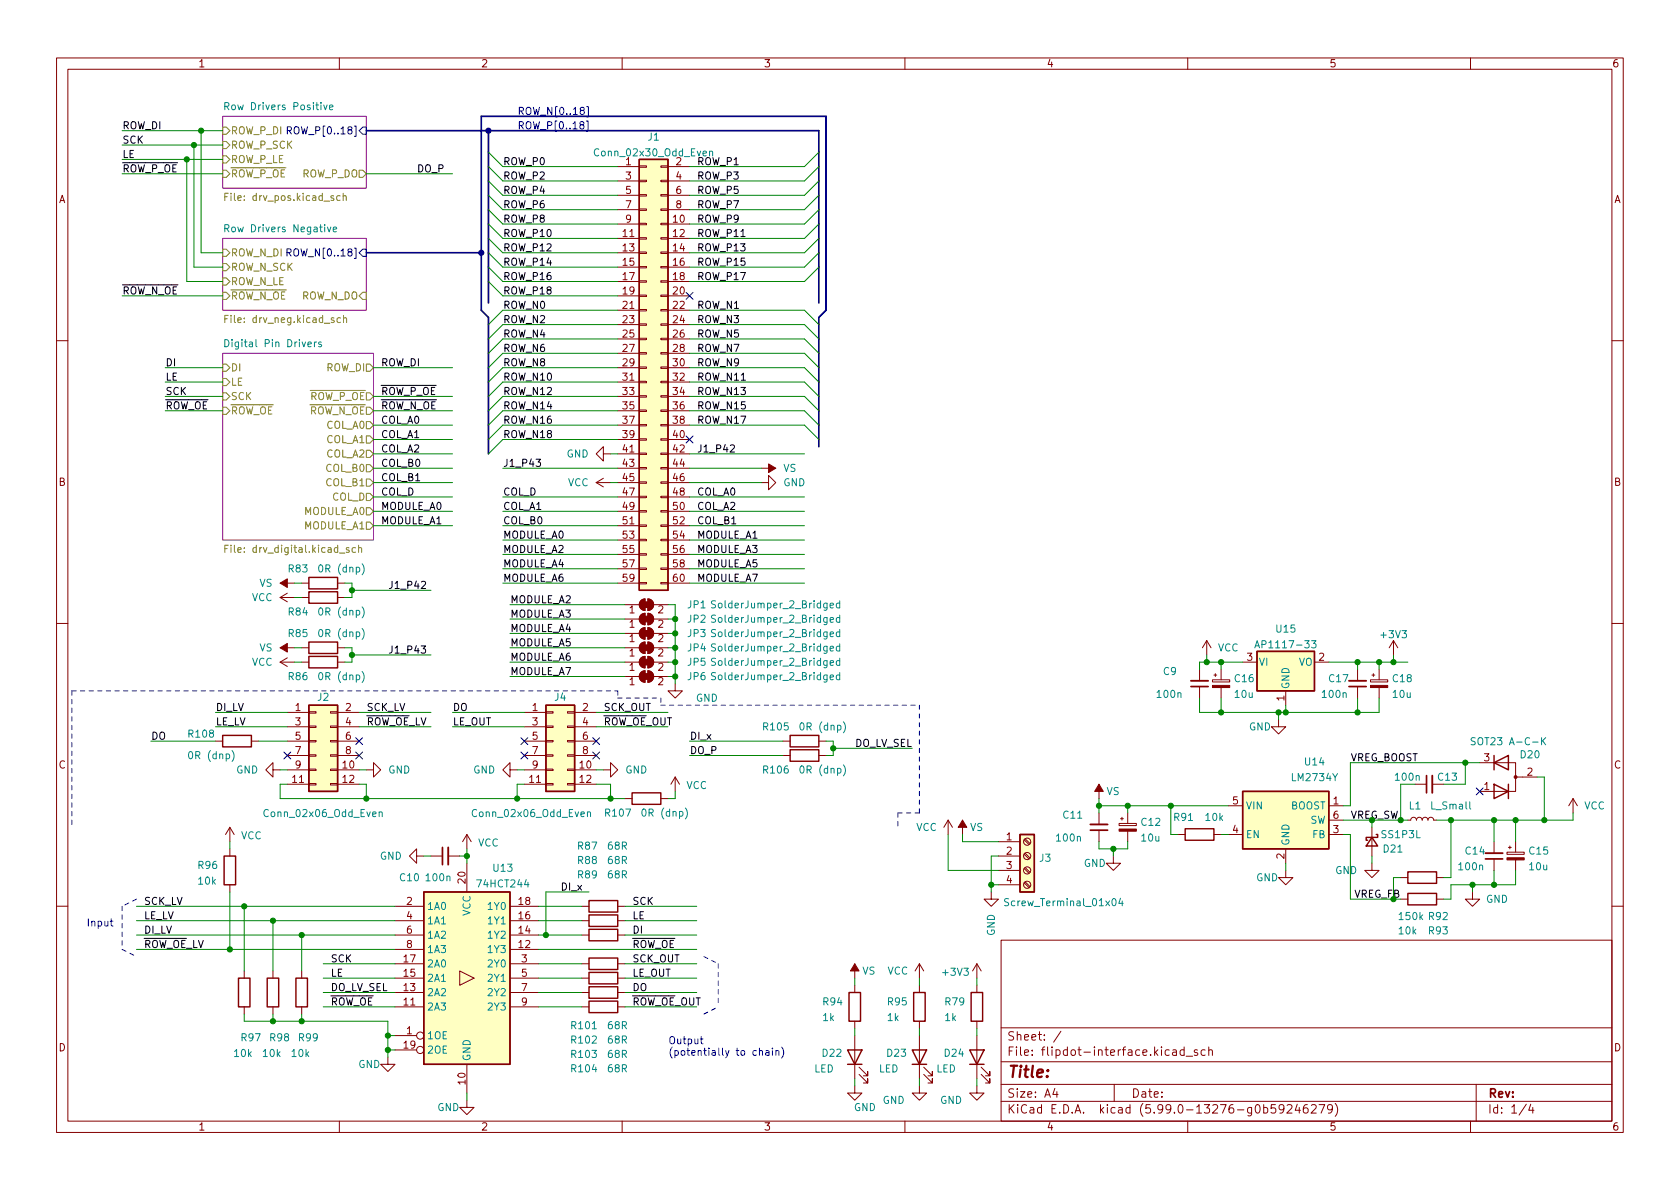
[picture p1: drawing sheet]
<svg xmlns="http://www.w3.org/2000/svg" width="297mm" height="210mm" viewBox="0 0 297 210" stroke-linecap="round" stroke-linejoin="round" font-family="sans-serif">
<g fill="none" stroke="#840000" stroke-width=".18">
<path d="M10 10.2h277v190.1h-277zM12 12.2h273v186.1h-273zM60 10.2v2M110 10.2v2M160 10.2v2M210 10.2v2M260 10.2v2M109.2 29.5h3.8M109.2 39.6h3.8M109.2 32h3.8M109.2 34.5h3.8M109.2 37.1h3.8"/>
<path d="M113 39.5h1.3v.2h-1.3zM113 37h1.3v.2h-1.3zM113 34.4h1.3v.3h-1.3zM113 31.9h1.3v.2h-1.3zM113 29.3h1.3v.3h-1.3zM116.8 39.5h1.3v.2h-1.3zM116.8 37h1.3v.2h-1.3zM116.8 34.4h1.3v.3h-1.3zM116.8 31.9h1.3v.2h-1.3zM116.8 29.3h1.3v.3h-1.3zM118.1 29.5h3.8M118.1 39.6h3.8"/>
<path d="M118.1 32h3.8M118.1 34.5h3.8M118.1 37.1h3.8M109.2 42.2h3.8M109.2 44.7h3.8M109.2 47.2h3.8M109.2 49.8h3.8M109.2 52.3h3.8M109.2 54.9h3.8M109.2 57.4h3.8M109.2 59.9h3.8M113 59.8h1.3v.3h-1.3z"/>
<path d="M113 57.3h1.3v.2h-1.3zM113 54.7h1.3v.3h-1.3zM113 52.2h1.3v.2h-1.3zM113 49.7h1.3v.2h-1.3zM113 47.1h1.3v.3h-1.3zM113 44.6h1.3v.2h-1.3zM113 42h1.3v.3h-1.3zM116.8 59.8h1.3v.3h-1.3zM116.8 57.3h1.3v.2h-1.3zM116.8 54.7h1.3v.3h-1.3zM116.8 52.2h1.3v.2h-1.3zM116.8 49.7h1.3v.2h-1.3z"/>
<path d="M116.8 47.1h1.3v.3h-1.3zM116.8 44.6h1.3v.2h-1.3zM116.8 42h1.3v.3h-1.3zM118.1 42.2h3.8M118.1 44.7h3.8M118.1 47.2h3.8M118.1 49.8h3.8M118.1 52.3h3.8M118.1 54.9h3.8M118.1 57.4h3.8M118.1 59.9h3.8M10 60.2h2"/>
<path d="M109.2 62.5h3.8M109.2 65h3.8M109.2 67.6h3.8M109.2 70.1h3.8M109.2 72.6h3.8M109.2 75.2h3.8M109.2 77.7h3.8M113 77.6h1.3v.2h-1.3zM113 75.1h1.3v.2h-1.3zM113 72.5h1.3v.3h-1.3zM113 70h1.3v.2h-1.3zM113 67.4h1.3v.3h-1.3z"/>
<path d="M113 64.9h1.3v.2h-1.3zM113 62.4h1.3v.2h-1.3zM116.8 77.6h1.3v.2h-1.3zM116.8 75.1h1.3v.2h-1.3zM116.8 72.5h1.3v.3h-1.3zM116.8 70h1.3v.2h-1.3zM116.8 67.4h1.3v.3h-1.3zM116.8 64.9h1.3v.2h-1.3zM116.8 62.4h1.3v.2h-1.3zM118.1 62.5h3.8M118.1 65h3.8M118.1 67.6h3.8"/>
<path d="M118.1 70.1h3.8M118.1 72.6h3.8M118.1 75.2h3.8M118.1 77.7h3.8M285 60.2h2M105.4 85.3l1.3 .8M105.4 85.3h2.5M106.7 80.3v-1.3l-1.3 1.3 1.3 1.2v-1.2h1.2M106.7 84.6l-1.3 .7M109.2 82.8h3.8M109.2 85.3h3.8M109.2 80.3h3.8"/>
<path d="M109.2 87.9h3.8M109.2 90.4h3.8M109.2 93h3.8M109.2 95.5h3.8M109.2 98h3.8M113 97.9h1.3v.3h-1.3zM113 95.4h1.3v.2h-1.3zM113 92.8h1.3v.3h-1.3zM113 90.3h1.3v.2h-1.3zM113 87.8h1.3v.2h-1.3zM113 85.2h1.3v.3h-1.3zM113 82.7h1.3v.2h-1.3z"/>
<path d="M113 80.1h1.3v.3h-1.3zM116.8 97.9h1.3v.3h-1.3zM116.8 95.4h1.3v.2h-1.3zM116.8 92.8h1.3v.3h-1.3zM116.8 90.3h1.3v.2h-1.3zM116.8 87.8h1.3v.2h-1.3zM116.8 85.2h1.3v.3h-1.3zM116.8 82.7h1.3v.2h-1.3zM116.8 80.1h1.3v.3h-1.3zM118.1 82.8h3.8M118.1 85.3h3.8M118.1 80.3h3.8"/>
<path d="M118.1 87.9h3.8M118.1 90.4h3.8M118.1 93h3.8M118.1 95.5h3.8M118.1 98h3.8M134.6 85.3h1.3v-1.2l1.3 1.2-1.3 1.3v-1.3M134.6 82.8h2.6M10 110.2h2M49.5 103.1h2.6M49.5 117.1l1.3 .8M49.5 117.1h2.6M49.5 105.7l1.3 .7"/>
<path d="M49.5 105.7h2.6M49.5 114.5h2.6M50.8 116.3l-1.3 .8M50.8 104.9l-1.3 .8M53.3 103.1h1.3M53.3 117.1h1.3M53.3 105.7h1.3M53.3 114.5h1.3M59.7 103.1h1.3M59.7 117.1h1.3M59.7 105.7h1.3M59.7 114.5h1.3"/>
<path d="M109.2 100.6h3.8M109.2 103.1h3.8M110.5 117.1h2.5M110.5 114.5h2.5M110.5 106.9h2.5M110.5 109.5h2.5M110.5 112h2.5M110.5 119.6h2.5M113 103h1.3v.2h-1.3zM113 100.5h1.3v.2h-1.3zM113.3 116.4l.7-.3v2a1.02 1.02 0 0 1-.9-.6 1.02 1.02 0 0 1 .2-1.1zM113.3 113.8l.7-.3v2.1a1.02 1.02 0 0 1-.9-.7 1.02 1.02 0 0 1 .2-1.1z"/>
<path d="M113.3 106.2l.7-.3v2a1.02 1.02 0 0 1-.9-.6 1.02 1.02 0 0 1 .2-1.1zM113.3 108.8l.7-.3v2a1.02 1.02 0 0 1-.9-.6 1.02 1.02 0 0 1 .2-1.1zM113.3 111.3l.7-.3v2a1.02 1.02 0 0 1-.9-.6 1.02 1.02 0 0 1 .2-1.1zM113.3 118.9l.7-.3v2a1.02 1.02 0 0 1-.9-.6 1.02 1.02 0 0 1 .2-1.1zM114.6 116.1a1.02 1.02 0 0 1 1 1 1.02 1.02 0 0 1-1 1zM114.6 113.5a1.02 1.02 0 0 1 1 1 1.02 1.02 0 0 1-1 1.1zM114.6 105.9a1.02 1.02 0 0 1 1 1 1.02 1.02 0 0 1-1 1zM114.6 108.5a1.02 1.02 0 0 1 1 1 1.02 1.02 0 0 1-1 1zM114.6 111a1.02 1.02 0 0 1 1 1 1.02 1.02 0 0 1-1 1zM114.6 118.6a1.02 1.02 0 0 1 1 1 1.02 1.02 0 0 1-1 1zM115.6 117.1h2.5M115.6 114.5h2.5"/>
<path d="M115.6 106.9h2.5M115.6 109.5h2.5M115.6 112h2.5M115.6 119.6h2.5M116.8 103h1.3v.2h-1.3zM116.8 100.5h1.3v.2h-1.3zM118.1 100.6h3.8M118.1 103.1h3.8M212.1 118.4v2M213.4 113.3l-.8 1.2M213.4 113.3v2.5M213.4 113.3l.7 1.2"/>
<path d="M214.6 119.4h.5M214.9 119.1v.5M215.9 118.4v1.8M219.7 117.1h2.5M232.4 117.1h2.5M240 118.4v2M242.6 119.4h.5M242.8 119.1v.5M243.8 118.4v1.8M246.4 113.3l-.8 1.2M246.4 113.3v2.5M246.4 113.3l.7 1.2"/>
<path d="M285 110.2h2M38.1 131.1h1.3M44.4 131.1h1.3M48.3 136.1v-1.2l-1.3 1.2 1.3 1.3v-1.3h1.2M50.8 138.7h3.8M50.8 126h3.8M50.8 136.1h3.8M50.8 128.5h3.8M50.8 131.1h3.8M50.8 133.6h3.8M54.6 138.6h1.3v.2h-1.3zM54.6 136h1.3v.3h-1.3z"/>
<path d="M54.6 133.5h1.3v.2h-1.3zM54.6 130.9h1.3v.3h-1.3zM54.6 128.4h1.3v.2h-1.3zM54.6 125.9h1.3v.2h-1.3zM58.4 138.6h1.3v.2h-1.3zM58.4 136h1.3v.3h-1.3zM58.4 133.5h1.3v.2h-1.3zM58.4 130.9h1.3v.3h-1.3zM58.4 128.4h1.3v.2h-1.3zM58.4 125.9h1.3v.2h-1.3zM59.7 138.7h3.8M59.7 126h3.8"/>
<path d="M59.7 136.1h3.8M59.7 128.5h3.8M59.7 131.1h3.8M59.7 133.6h3.8M64.8 136.1h1.2v-1.2l1.3 1.2-1.3 1.3v-1.3M90.2 136.1v-1.2l-1.3 1.2 1.3 1.3v-1.3h1.2M92.7 138.7h3.8M92.7 126h3.8M92.7 136.1h3.8M92.7 128.5h3.8M92.7 131.1h3.8M92.7 133.6h3.8"/>
<path d="M96.5 138.6h1.3v.2h-1.3zM96.5 136h1.3v.3h-1.3zM96.5 133.5h1.3v.2h-1.3zM96.5 130.9h1.3v.3h-1.3zM96.5 128.4h1.3v.2h-1.3zM96.5 125.9h1.3v.2h-1.3zM100.3 138.6h1.3v.2h-1.3zM100.3 136h1.3v.3h-1.3zM100.3 133.5h1.3v.2h-1.3zM100.3 130.9h1.3v.3h-1.3zM100.3 128.4h1.3v.2h-1.3zM100.3 125.9h1.3v.2h-1.3z"/>
<path d="M101.6 138.7h3.8M101.6 126h3.8M101.6 136.1h3.8M101.6 128.5h3.8M101.6 131.1h3.8M101.6 133.6h3.8M106.7 136.1h1.2v-1.2l1.3 1.2-1.3 1.3v-1.3M119.4 120.9v1.3h1.2l-1.2 1.2-1.3-1.2h1.3M119.4 137.4l-.8 1.3M119.4 137.4v2.5M119.4 137.4l.7 1.3M138.4 131.1h1.3"/>
<path d="M138.4 133.6h1.3M144.8 131.1h1.2M144.8 133.6h1.2M194.3 138.7v2.5M212.1 121.4v2M214.4 120.2h3v.4h-3zM215.9 121.6v1.8M226.1 127.2v1.3h1.2l-1.2 1.3-1.3-1.3h1.3M227.3 122.2v2.5M240 121.4v2M242.3 120.2h3.1v.4h-3.1zM243.8 121.6v1.8"/>
<path d="M250.2 138.7h2M253.2 138.7h2.1M261.6 134.9h6.4v5h-6.4M268 137.4h3.8M40.6 146.3l-.7 1.3M40.6 146.3v2.5M40.6 150.1v1.3M40.6 156.5v1.2M40.6 146.3l.8 1.3M73.7 151.4v-1.3l-1.3 1.3 1.3 1.2v-1.2h1.2M76.2 151.4h2M79.2 151.4h2.1"/>
<path d="M82.5 147.6v2.5M82.5 152.6v5.1M82.5 147.6l-.7 1.2M82.5 147.6l.8 1.2M110.5 141.2h1.3M116.8 141.2h1.3M167.6 145l-.7 1.3M167.6 145v2.6M167.6 145l.8 1.3M170.2 145v2.6M175.3 157.7v1.3h1.2l-1.2 1.3-1.3-1.3h1.3M176.5 148.8h3.8"/>
<path d="M176.5 151.4h3.8M176.5 153.9h3.8M176.5 156.5h3.8M181.1 156.1l.8 .9M181.1 153.6l.8 .8M181.1 151l.8 .9M181.1 148.5l.8 .8M181.3 156l.8 .8M181.3 153.4l.8 .8M181.3 150.9l.8 .8M181.3 148.3l.8 .9M194.3 143.8v2"/>
<path d="M194.3 146.8v2M196.8 151.4v1.2h1.3l-1.3 1.3-1.2-1.3h1.2M197.9 145.6h3v.4h-3zM198.1 144.8h.5M198.4 144.5v.5M199.4 143.8v1.8M199.4 147v1.8M208.3 147.6h1.2M214.6 147.6h1.3M217.2 142.5h2.5M217.2 147.6h2.5M227.3 153.9v1.3h1.3l-1.3 1.3-1.2-1.3h1.2"/>
<path d="M227.3 150.1v2.5M234.9 142.5h2.6M234.9 147.6h2.6M234.9 145h2.6M242.6 152.6v1.3h1.2l-1.2 1.3-1.3-1.3h1.3M242.6 146.3v5.1M247.6 155.2h1.3M247.6 159h1.3M248.9 145h.5l.2-.3 .3-.2 .4 .2 .1 .3 .2-.3 .3-.2 .4 .1 .2 .4 .2-.4 .4-.1 .3 .2 .1 .3 .1-.3 .4-.2 .3 .2 .2 .3h.5M254 155.2h1.3M254 159h1.3M260.3 157.7v1.3h1.3l-1.3 1.3-1.2-1.3h1.2"/>
<path d="M264.2 148.8v2.1M264.2 151.9v2M266.4 150.7h3.1v.4h-3.1zM266.7 149.9h.5M267 149.6v.5M268 148.8v1.9M268 152.1v1.8M278.1 141.2l-.7 1.3M278.1 141.2v2.6M278.1 141.2l.8 1.3M10 160.2h2M43.2 171.7v1.3"/>
<path d="M43.2 178v1.3M48.3 171.7v1.3M48.3 178v1.3M53.3 171.7v1.3M53.3 178v1.3M69.8 175.5h5.1M69.8 173h5.1M69.8 178h5.1M69.8 170.4h5.1M69.8 160.3h5.1M69.8 162.8h5.1M69.8 165.3h5.1"/>
<path d="M69.8 167.9h5.1M81.3 171.7l2.5 1.3-2.5 1.2zM90.2 175.5h5M90.2 173h5M90.2 178h5M90.2 170.4h5M90.2 160.3h5M90.2 162.8h5M90.2 165.3h5M90.2 167.9h5M102.9 175.5h1.2M102.9 173h1.2"/>
<path d="M102.9 178h1.2M102.9 170.4h1.2M102.9 160.3h1.2M102.9 162.8h1.2M102.9 165.3h1.2M109.2 175.5h1.3M109.2 173h1.3M109.2 178h1.3M109.2 170.4h1.3M109.2 160.3h1.3M109.2 162.8h1.3M109.2 165.3h1.3"/>
<path d="M151.1 170.4v2.6M151.1 174.2v1.3M162.6 170.4l-.8 1.3M162.6 170.4v2.6M162.6 174.2v1.3M162.6 170.4l.7 1.3M172.7 170.4v2.6M172.7 174.2v1.3M172.7 170.4l-.7 1.3M172.7 170.4l.8 1.3M177 166.3h108v32h-108zM285 160.2h2"/>
<path d="M60 198.3v2M68.6 186.9v1.3h1.2l-1.2 1.3-1.3-1.3h1.3M69.8 183.1h3.9M69.8 185.7h3.9M82.5 194.6v1.2h1.3l-1.3 1.3-1.2-1.3h1.2M82.5 188.2v5.1M110 198.3v2M151.1 192v1.3h1.3l-1.3 1.3-1.2-1.3h1.2M151.1 180.6v1.3M151.1 183.1v7.6M151.9 190l1.5 1.5v-.8v.8h-.7M151.9 188.7l1.5 1.5v-.7v.7h-.7"/>
<path d="M160 198.3v2M162.6 192v1.3h1.2l-1.2 1.3-1.3-1.3h1.3M162.6 180.6v1.3M162.6 183.1v7.6M163.3 190l1.5 1.5v-.8v.8h-.7M163.3 188.7l1.5 1.5v-.7v.7h-.7M172.7 192v1.3h1.3l-1.3 1.3-1.3-1.3h1.3M172.7 180.6v1.3M172.7 183.1v7.6M173.5 190l1.5 1.5v-.8v.8h-.8M173.5 188.7l1.5 1.5v-.7v.7h-.8M177 194.8h108"/>
<path d="M177 191.8h108M177 187.8h108M177 181.8h108M186.5 192.5l-.4 1h1M186.9 193v1M187.6 182.4l-1.3 1.9M197 191.8v3M207.4 185.7h.5l.1 .9M208 186l-.5 .1a.29 .29 0 0 0-.2 .2 .29 .29 0 0 0 .2 .3h.5M209.4 185.7l-.5-.1-.3 .3v.4l.2 .3h.6M209.4 185.1v1.5M209.7 186.8h1.2"/>
<path d="M210 198.3v2M211.7 185.7l-.3-.1-.3 .2 .1 .3 .5 .1v.4h-.6M213.1 185.7l-.5-.1-.2 .3v.4l.1 .3h.6M213.7 185.8l.2-.2 .4 .1 .1 .9M213.7 185.1v1.5M225.5 195.3h-.7l-.1 .7 .2-.1 .5 .1 .2 .2-.1 .5-.2 .1-.6-.1M227 196l-.3 .3h-.3l-.3-.3 .2-.6 .4-.1 .2 .2a.99 .99 0 0 1-.3 1.3h-.3M227.6 195.5l.5-.2 .3 .2v.3l-.9 1h.9M229.4 195.3l-.4 1h.9M229.7 195.8v1M231.1 195.3a.59 .59 0 0 0-.7 .7v.5l.2 .3h.4l.2-.1 .1-.5-.2-.2-.4-.1-.3 .3M231.9 195.5l.5-.2 .2 .2 .1 .3-.9 1h.9"/>
<path d="M233.2 195.3h1l-.6 1.5M235.6 196l-.3 .3h-.3l-.3-.3 .2-.6 .4-.1 .2 .2a.99 .99 0 0 1-.4 1.3h-.2M236.1 195.1a1.72 1.72 0 0 1 0 2.3M260 198.3v2M261 191.8v6.5M269.9 195.3l-1.3 1.9M270.6 195.3l-.3 1h.9M271 195.8v1"/>
<circle cx="181.6" cy="151.4" r=".63"/>
<circle cx="181.6" cy="148.8" r=".63"/>
<circle cx="181.6" cy="153.9" r=".63"/>
<circle cx="181.6" cy="156.5" r=".63"/>
<circle cx="74.3" cy="183.1" r=".63"/>
<circle cx="74.3" cy="185.7" r=".63"/>
</g>
<g fill="#fff" stroke="#fff" stroke-width=".18">
<path d="M39.4 62.5h26.6v33h-26.6z"/>
<path d="M39.4 42.2h25.4v12.7h-25.4z"/>
<path d="M39.4 20.6h25.4v12.7h-25.4z"/>
</g>
<path d="M39.4 20.6h25.4v12.7h-25.4zM39.4 42.2h25.4v12.7h-25.4zM39.4 62.5h26.6v33h-26.6z" fill="none" stroke="#840084" stroke-width=".18"/>
<g fill="none" stroke="#848400" stroke-width=".18">
<path d="M39.4 22.5h.6l.6 .6-.6 .6h-.6zM39.4 30.1h.6l.6 .6-.6 .7h-.6zM39.4 27.6h.6l.6 .6-.6 .6h-.6zM39.4 25h.6l.6 .6-.6 .7h-.6zM39.8 34.8h.4M40.4 34.2h-.6v1.2M60.1 34.7l-.3-.1-.3 .2 .1 .6h.5M60.7 34.7l.2-.1 .3 .1v.7M60.7 34.2v1.2M63.5 30.1h.6l.7 .6-.7 .7h-.6zM39.4 44.1h.6l.6 .6-.6 .6h-.6zM39.4 51.7h.6l.6 .6-.6 .7h-.6z"/>
<path d="M39.4 46.6h.6l.6 .6-.6 .7h-.6zM39.4 49.1h.6l.6 .7-.6 .6h-.6zM39.8 56.4h.4M40.4 55.8h-.6v1.2M60.2 56.3l-.4-.1-.2 .2 .1 .6h.5M60.7 56.3l.2-.1 .3 .1 .1 .7M60.7 55.8v1.2M64.1 51.7h.7v1.3h-.7l-.6-.7zM39.4 64.4h.6l.6 .6-.6 .7h-.6zM39.4 66.9h.6l.6 .7-.6 .6h-.6zM39.4 69.5h.6l.6 .6-.6 .6h-.6zM39.4 72h.6l.6 .6-.6 .7h-.6z"/>
<path d="M64.8 64.4h.6l.6 .6-.6 .7h-.6zM64.8 77.1h.6l.6 .6-.6 .7h-.6zM64.8 74.5h.6l.6 .7-.6 .6h-.6zM64.8 79.6h.6l.6 .7-.6 .6h-.6zM39.8 97h.4M40.4 96.4h-.6v1.3M61.7 96.9l-.3-.1-.2 .2 .1 .2 .4 .1v.3h-.5M62.9 96.9l-.4-.1-.3 .3 .2 .5h.5M63.4 97l.2-.2 .3 .1v.8M63.4 96.4v1.3M64.8 82.2h.6l.6 .6-.6 .6h-.6zM64.8 84.7h.6l.6 .6-.6 .7h-.6z"/>
<path d="M64.8 92.3h.6l.6 .7-.6 .6h-.6zM64.8 87.2h.6l.6 .7-.6 .6h-.6zM64.8 89.8h.6l.6 .6-.6 .7h-.6z"/>
</g>
<g fill="none" stroke="#008484" stroke-width=".18">
<path d="M39.8 18.8l.6-.1 .1-.1-.1-.3-.6-.2v1.3M57.2 18.6l.3 .8 .3-.8M58.3 19l.6-.1-.1-.3h-.4l-.1 .1v.6h.5M125.5 26.8l.1-.1 .3 .1 .1 .8M125.5 26.7v.9M39.8 40.4l.6-.1 .1-.1-.1-.4-.6-.1v1.3M57.9 40.2l.3 .8 .3-.8M58.9 40.6l.6-.1v-.3h-.4l-.2 .1 .1 .6h.5M39.8 60a.64 .64 0 0 1 .7 .7 .64 .64 0 0 1-.7 .6zM55.6 60.5v.8M56 60.5l-.4 .2M56.8 60.5h-.3l-.2 .2 .1 .1 .4 .2v.3h-.5"/>
<path d="M64 99.7a1.46 1.46 0 0 1 0 1.9M64 111.1a1.46 1.46 0 0 1 0 2M64 107.3a1.46 1.46 0 0 1 0 2M64 118.8a1.46 1.46 0 0 1 0 1.9M126.5 116.5l-.5-.1-.1 .1v.4l.5 .2 .1 .3-.2 .3-.5-.1M126.5 113.9h-.5l-.1 .1v.3l.5 .3 .1 .3-.2 .2h-.5M126.5 106.3l-.5-.1-.1 .2v.3l.5 .3 .1 .3-.2 .2-.5-.1M126.5 108.8h-.5l-.1 .1v.4l.5 .2 .1 .3-.2 .2h-.5M126.5 111.4l-.5-.1-.1 .1v.4l.5 .2 .1 .3-.2 .3-.5-.1M126.5 119l-.5-.1-.1 .2v.3l.5 .3 .1 .3-.2 .2-.5-.1M146.8 117.2l.6-.1-.1-.2-.3-.1-.2 .2v.6h.5M146.8 114.7l.6-.1-.1-.3h-.3l-.2 .2v.6h.5"/>
<path d="M146.8 107.1l.6-.1-.1-.3h-.3l-.2 .1v.6h.5M146.8 109.6l.6-.1-.1-.2-.3-.1-.2 .2v.6h.5M146.8 112.2l.6-.2-.1-.2-.3-.1-.2 .2v.6h.5M146.8 119.8l.6-.1-.1-.3h-.3l-.2 .1v.6h.5M148.5 116.9l-.4-.1-.2 .3 .1 .5h.5M148.5 114.3h-.4l-.2 .2 .1 .6h.5M148.5 106.7h-.4l-.2 .2 .1 .5h.5M148.5 109.3l-.4-.1-.2 .2 .1 .6h.5M148.5 111.8l-.4-.1-.2 .3 .1 .5h.5M148.5 119.4h-.4l-.2 .2 .1 .5h.5M148.5 106.2v1.3M148.5 108.8v1.2"/>
<path d="M148.5 111.3v1.3M148.5 113.9v1.2M148.5 116.4v1.3M148.5 118.9v1.3M221.9 114.6l.4-1.3 .4 1.3M222 114.2h.6M231.9 113.3h.8l-.4 .5 .3 .1v.5l-.2 .2-.5-.2M41 132.7a1.46 1.46 0 0 1 0 2M149.1 127.6a1.46 1.46 0 0 1 0 2M149.1 135.3a1.46 1.46 0 0 1 0 1.9M260.8 130.5l-.5-.1-.2 .3 .1 .3 .6 .2v.4l-.2 .1h-.5M272.7 131l.6 .7"/>
<path d="M273.3 130.4l-.7 .8M67 143.7l.2-.1h.3l.1 .8M67 143.6v.8M103.9 143.7l.1-.1h.4v.8M103.9 143.6v.8M121.2 142.9a1.46 1.46 0 0 1 0 1.9M178.3 159l-.4-.1-.2 .1v.4l.5 .2 .1 .3-.2 .3-.5-.1M198.1 158.8l-.3 .9h.8M198.4 159.3v.9M259.9 141.8v1.1l.1 .2"/>
</g>
<g fill="none" stroke="#000084" stroke-width=".18">
<path d="M50.8 23.1l.6-.1 .1-.2v-.3l-.7-.1v1.3M51.1 23.1l.4 .6M64.1 22.5h.7v1.2h-.7l-.6-.6zM50.7 44.7l.6-.1 .2-.2-.1-.3-.7-.1v1.3M51 44.7l.5 .6M64.1 44.1h.7v1.2h-.7l-.6-.6zM121.3 51.7l1.2 1.2M122.5 51.7l-1.2 1.2M121.3 77.1l1.2 1.2M122.5 77.1l-1.2 1.2M50.2 133l1.2 1.2M51.4 133l-1.2 1.2"/>
<path d="M62.9 130.4l1.2 1.3M62.9 133l1.2 1.2M64.1 130.4l-1.2 1.3M64.1 133l-1.2 1.2M92.1 133l1.2 1.2M92.1 130.4l1.2 1.3M93.3 133l-1.2 1.2M93.3 130.4l-1.2 1.3M104.8 133l1.2 1.2M104.8 130.4l1.2 1.3M106 133l-1.2 1.2M106 130.4l-1.2 1.3"/>
<path d="M261 139.3l1.2 1.3M262.2 139.3l-1.2 1.3"/>
</g>
<path d="M210.6 120.4h3M238.5 120.4h3.1M253.2 137.2v3M79.2 149.9v3M192.8 145.8h3M262.6 150.9h3.1" fill="none" stroke="#840000" stroke-width=".33"/>
<path d="M210.6 121.4h3M238.5 121.4h3.1M252.2 137.2v3M78.2 149.9v3M192.8 146.8h3M262.6 151.9h3.1" fill="none" stroke="#840000" stroke-width=".3"/>
<g fill="#840000" stroke="#840000" stroke-width=".18">
<path d="M151.1 170.4l.8 1.3h-1.5z"/>
<path d="M197.9 146.6h3v.4h-3z"/>
<path d="M194.3 138.7l.8 1.2h-1.6z"/>
<path d="M214.4 121.2h3v.4h-3z"/>
<path d="M135.9 82l1.3 .8-1.3 .8z"/>
<path d="M49.5 103.1l1.3-.7v1.5z"/>
<path d="M49.5 114.5l1.3-.7v1.5z"/>
<path d="M170.2 145l.7 1.3h-1.5z"/>
<path d="M242.3 121.2h3.1v.4h-3.1z"/>
<path d="M113.8 116.6h1v1h-1z"/>
<path d="M113.3 116.4l.7-.3v2a1.02 1.02 0 0 1-.9-.6 1.02 1.02 0 0 1 .2-1.1z"/>
<path d="M114.6 116.1a1.02 1.02 0 0 1 1 1 1.02 1.02 0 0 1-1 1z"/>
<path d="M113.8 114h1v1.1h-1z"/>
<path d="M113.3 113.8l.7-.3v2.1a1.02 1.02 0 0 1-.9-.7 1.02 1.02 0 0 1 .2-1.1z"/>
<path d="M114.6 113.5a1.02 1.02 0 0 1 1 1 1.02 1.02 0 0 1-1 1.1z"/>
<path d="M113.8 106.4h1v1h-1z"/>
<path d="M113.3 106.2l.7-.3v2a1.02 1.02 0 0 1-.9-.6 1.02 1.02 0 0 1 .2-1.1z"/>
<path d="M114.6 105.9a1.02 1.02 0 0 1 1 1 1.02 1.02 0 0 1-1 1z"/>
<path d="M113.8 109h1v1h-1z"/>
<path d="M113.3 108.8l.7-.3v2a1.02 1.02 0 0 1-.9-.6 1.02 1.02 0 0 1 .2-1.1z"/>
<path d="M114.6 108.5a1.02 1.02 0 0 1 1 1 1.02 1.02 0 0 1-1 1z"/>
<path d="M113.8 111.5h1v1h-1z"/>
<path d="M113.3 111.3l.7-.3v2a1.02 1.02 0 0 1-.9-.6 1.02 1.02 0 0 1 .2-1.1z"/>
<path d="M114.6 111a1.02 1.02 0 0 1 1 1 1.02 1.02 0 0 1-1 1z"/>
<path d="M266.4 151.7h3.1v.4h-3.1z"/>
<path d="M113.8 119.1h1v1h-1z"/>
<path d="M113.3 118.9l.7-.3v2a1.02 1.02 0 0 1-.9-.6 1.02 1.02 0 0 1 .2-1.1z"/>
<path d="M114.6 118.6a1.02 1.02 0 0 1 1 1 1.02 1.02 0 0 1-1 1z"/>
<circle cx="268" cy="137.4" r=".25"/>
</g>
<g fill="none" stroke="#840000" stroke-width=".25">
<path d="M113 28.2h5.1v76.2h-5.1zM54.6 113.5h5.1v2.1h-5.1zM54.6 102.1h5.1v2h-5.1zM54.6 104.6h5.1v2.1h-5.1zM54.6 116.1h5.1v2h-5.1zM222.2 115.2h10.2v7h-10.2zM39.4 130h5v2.1h-5zM54.6 124.7h5.1v15.2h-5.1zM96.5 124.7h5.1v15.2h-5.1zM139.7 130h5.1v2.1h-5.1zM139.7 132.6h5.1v2h-5.1zM219.7 139.9h15.2v10.2h-15.2z"/>
<path d="M264.2 134.9l2.5-1.3v2.5zM264.2 138.7l2.5 1.2-2.5 1.3zM264.2 133.6v2.5M266.7 138.7v2.5M39.6 151.4h2.1v5.1h-2.1zM74.9 157.7h15.3v30.5h-15.3zM104.1 159.3h5.1v2h-5.1zM111.8 140.2h5v2h-5zM180.3 147.6h2.6v10.1h-2.6zM209.5 146.6h5.1v2h-5.1zM242.6 148.1l1 1.5h-2zM243.3 147.6h.3v.5h-2v.5h.2"/>
<path d="M248.9 154.2h5.1v2h-5.1zM248.9 158h5.1v2h-5.1zM42.2 173h2v5h-2zM47.2 173h2.1v5h-2.1zM52.3 173h2.1v5h-2.1zM104.1 174.5h5.1v2h-5.1zM104.1 172h5.1v2h-5.1zM104.1 177h5.1v2.1h-5.1zM104.1 169.4h5.1v2h-5.1zM104.1 161.8h5.1v2h-5.1zM104.1 164.3h5.1v2.1h-5.1zM150.1 175.5h2v5.1h-2z"/>
<path d="M161.5 175.5h2.1v5.1h-2.1zM171.7 175.5h2v5.1h-2zM149.9 185.7h2.5l-1.3 2.5zM149.9 188.2h2.5M161.3 185.7h2.5l-1.2 2.5zM161.3 188.2h2.5M171.4 185.7h2.6l-1.3 2.5zM171.4 188.2h2.6"/>
</g>
<g fill="#ffffc2" stroke="#ffffc2" stroke-width=".18">
<path d="M219.7 139.9h15.2v10.2h-15.2z"/>
<path d="M180.3 147.6h2.6v10.1h-2.6z"/>
<path d="M113 28.2h5.1v76.2h-5.1z"/>
<path d="M54.6 124.7h5.1v15.2h-5.1z"/>
<path d="M74.9 157.7h15.3v30.5h-15.3z"/>
<path d="M222.2 115.2h10.2v7h-10.2z"/>
<path d="M96.5 124.7h5.1v15.2h-5.1z"/>
</g>
<path d="M129.1 78.8l.5-.1 .3 .3-.8 .9h.8M94.8 81.2h.8l-.5 .5 .4 .1v.6l-.2 .1-.5-.1M74.5 114.2h.7l-.4 .5 .4 .1v.6l-.2 .1-.5-.1M74.5 102.9l.5-.1 .2 .4-.7 .9h.7" fill="none" stroke="#000" stroke-width=".18"/>
<g fill="none" stroke="#0000c2" stroke-width=".18">
<path d="M103.7 18.9h.3v1.8h-.3M103.7 21.4h.3v1.8h-.3M19.5 162.9h.5M19.7 162.5v1.1l.3 .2M123.8 183.7h.5M124 183.3v1.1l.3 .2M134.3 185.9l.2-.1h.3v.8M135.4 185.8h.5l.1 .8M136 186.1h-.5l-.1 .2 .1 .3h.5M136.6 185.3v.2M136.6 185.8v.8M137.2 185.9l.2-.1h.3v.8"/>
<path d="M137.2 185.8v.8M138.2 185.2a1.46 1.46 0 0 1 0 1.9"/>
</g>
<g fill="none" stroke="#0000c2" stroke-width=".18" stroke-dasharray=".8 .8">
<path d="M12.7 122.2v24.1M12.7 122.2h96.5M109.2 122.2v1.2M109.2 123.4h7.6M116.8 124.7h45.8M116.8 123.4v1.3M162.6 124.7v19.1M24.1 159l-2.5 1.3M158.7 143.8v2.5M162.6 143.8h-3.9M21.6 167.9l2.5 1.3M21.6 160.3v7.6"/>
<path d="M124.5 169.2l2.5 1.2M124.5 179.3l2.5-1.3M127 170.4v7.6"/>
</g>
<path d="M64.8 23.1h80v30.5M86.4 23.1v30.5M64.8 44.7h20.3M144.8 79v-22.9l1.2-1.2v-34.3h-60.9v34.3l1.3 1.2v24.2" fill="none" stroke="#000084" stroke-width=".3"/>
<g fill="none" stroke="#008400" stroke-width=".18">
<path d="M21.6 23.1h17.8M21.6 30.7h17.8M21.6 28.2h17.8M21.6 25.6h17.8M33 28.2v21.6h6.4M34.3 25.6v21.6h5.1M35.6 23.1v21.6h3.8M64.8 30.7h15.2M86.4 39.6l2.5 2.6h20.3M86.4 32l2.5 2.5h20.3M86.4 29.5l2.5 2.5h20.3M86.4 34.5l2.5 2.6h20.3"/>
<path d="M86.4 26.9l2.5 2.6h20.3M86.4 37.1l2.5 2.5h20.3M144.8 39.6l-2.6 2.6h-20.3M144.8 32l-2.6 2.5h-20.3M144.8 29.5l-2.6 2.5h-20.3M144.8 34.5l-2.6 2.6h-20.3M144.8 26.9l-2.6 2.6h-20.3M144.8 37.1l-2.6 2.5h-20.3M21.6 52.3h17.8M86.4 42.2l2.5 2.5h20.3M86.4 44.7l2.5 2.5h20.3M86.4 47.2l2.5 2.6h20.3"/>
<path d="M86.4 49.8l2.5 2.5h20.3M109.2 57.4h-20.3l-2.5 2.5M109.2 54.9h-20.3l-2.5 2.5M109.2 59.9h-20.3l-2.5 2.6M121.9 57.4h20.3l2.6 2.5M121.9 54.9h20.3l2.6 2.5M121.9 59.9h20.3l2.6 2.6M144.8 42.2l-2.6 2.5h-20.3M144.8 44.7l-2.6 2.5h-20.3M144.8 47.2l-2.6 2.6h-20.3M29.2 65h10.2M29.2 67.6h10.2"/>
<path d="M29.2 70.1h10.2M29.2 72.6h10.2M66 65h14M66 75.2h14M66 77.7h14M66 70.1h14M66 72.6h14M109.2 65h-20.3l-2.5 2.6M109.2 75.2h-20.3l-2.5 2.5M109.2 77.7h-20.3l-2.5 2.6M109.2 67.6h-20.3l-2.5 2.5M109.2 62.5h-20.3l-2.5 2.5"/>
<path d="M109.2 70.1h-20.3l-2.5 2.5M109.2 72.6h-20.3l-2.5 2.6M121.9 65h20.3l2.6 2.6M121.9 75.2h20.3l2.6 2.5M121.9 67.6h20.3l2.6 2.5M121.9 62.5h20.3l2.6 2.5M121.9 70.1h20.3l2.6 2.5M121.9 72.6h20.3l2.6 2.6M66 93h14M66 90.4h14M66 87.9h14M66 82.8h14"/>
<path d="M66 85.3h14M66 80.3h14M88.9 95.5h20.3M88.9 93h20.3M88.9 90.4h20.3M88.9 87.9h20.3M88.9 82.8h20.3M88.9 98h20.3M107.9 85.3h1.3M107.9 80.3h1.3M121.9 95.5h20.3M121.9 93h20.3"/>
<path d="M121.9 90.4h20.3M121.9 87.9h20.3M121.9 82.8h12.7M121.9 85.3h12.7M121.9 98h20.3M121.9 80.3h20.3M52.1 117.1h1.2M52.1 114.5h1.2M52.1 105.7h1.2M52.1 103.1h1.2M61 114.5h1.2v2.6h-1.2M61 103.1h1.2v2.6h-1.2"/>
<path d="M62.2 104.4h14M62.2 115.8h14M88.9 103.1h20.3M88.9 100.6h20.3M90.2 117.1h20.3M90.2 114.5h20.3M90.2 112h20.3M90.2 119.6h20.3M90.2 109.5h20.3M90.2 106.9h20.3M118.1 117.1h1.3M118.1 114.5h1.3"/>
<path d="M118.1 106.9h1.3v14M118.1 112h1.3M118.1 119.6h1.3M118.1 109.5h1.3M121.9 103.1h20.3M121.9 100.6h20.3M213.4 115.8v1.3M215.9 117.1v1.3M219.7 117.1h-7.6v1.3M234.9 117.1h14M240 117.1v1.3M243.8 117.1v1.3"/>
<path d="M246.4 115.8v1.3M26.7 131.1h11.4M38.1 126h12.7M38.1 128.5h12.7M45.7 131.1h5.1M49.5 136.1h1.3M50.8 138.7h-1.3v2.5h61M63.5 126h12.7M63.5 138.7h1.3v2.5M63.5 136.1h1.3M63.5 128.5h12.7M80 126h12.7"/>
<path d="M80 128.5h12.7M91.4 136.1h1.3M92.7 138.7h-1.3v2.5M105.4 126h12.7M105.4 138.7h2.5v2.5M105.4 136.1h1.3M105.4 128.5h12.7M119.4 139.9v1.3h-1.3M121.9 131.1h16.5M121.9 133.6h16.5M146 131.1h1.3v2.5h-1.3M147.3 132.3h14"/>
<path d="M212.1 123.4v2.6h31.7v-2.6M215.9 123.4v2.6M226.1 126v1.2M227.3 124.7v1.3M240 123.4v2.6M247.6 138.7v6.3M259.1 134.9v3.8h-3.8M261.6 134.9h-22.8v7.6h-1.3M271.8 137.4h1.2v7.6M40.6 148.8v1.3M40.6 157.7v10.2M74.9 151.4h1.3"/>
<path d="M81.3 151.4h1.2M82.5 150.1v2.5M104.1 157.7h-7.6v7.6M167.6 147.6v6.3h8.9M170.2 147.6v1.2h6.3M175.3 156.5h1.2M176.5 151.4h-1.2v6.3M194.3 141.2v2.6M194.3 148.8v1.3h5.1v-1.3M194.3 142.5h22.9M196.8 150.1v1.3M199.4 142.5v1.3"/>
<path d="M207 142.5v5.1h1.3M215.9 147.6h1.3M227.3 152.6v1.3M237.5 147.6h1.3v11.4h7.6v-3.8h1.2M237.5 145h11.4M242.6 145v1.3M242.6 151.4v1.2M256.5 145v10.2h-1.2M260.3 156.5v1.2M264.2 145v3.8M264.2 153.9v2.6M268 153.9v2.6h-11.5v2.5h-1.2"/>
<path d="M268 145v3.8M278.1 143.8v1.2h-24.1M24.1 165.3h45.7M24.1 160.3h45.7M24.1 167.9h45.7M24.1 162.8h45.7M43.2 179.3v1.3h25.4v6.3M43.2 160.3v11.4M48.3 162.8v8.9M48.3 179.3v1.3M53.3 165.3v6.4M53.3 179.3v1.3"/>
<path d="M57.1 178h12.7M57.1 175.5h12.7M57.1 173h12.7M57.1 170.4h12.7M95.2 165.3h7.7M95.2 160.3h7.7M95.2 167.9h28M95.2 162.8h7.7M95.2 178h7.7M95.2 175.5h7.7M95.2 173h7.7M95.2 170.4h7.7"/>
<path d="M110.5 165.3h12.7M110.5 160.3h12.7M110.5 162.8h12.7M110.5 178h12.7M110.5 175.5h12.7M110.5 173h12.7M110.5 170.4h12.7M151.1 173v1.2M162.6 173v1.2M172.7 173v1.2M68.6 183.1h1.2M68.6 185.7h1.2"/>
<path d="M82.5 193.3v1.3M151.1 181.9v1.2M151.1 190.7v1.3M162.6 181.9v1.2M162.6 190.7v1.3M172.7 181.9v1.2M172.7 190.7v1.3"/>
</g>
<g fill="#008400" stroke="#008400" stroke-width=".18">
<circle cx="119.4" cy="117.1" r=".46"/>
<circle cx="119.4" cy="119.6" r=".46"/>
<circle cx="147.3" cy="132.3" r=".46"/>
<circle cx="175.3" cy="156.5" r=".46"/>
<circle cx="119.4" cy="109.5" r=".46"/>
<circle cx="119.4" cy="112" r=".46"/>
<circle cx="119.4" cy="114.5" r=".46"/>
<circle cx="107.9" cy="141.2" r=".46"/>
<circle cx="91.4" cy="141.2" r=".46"/>
<circle cx="62.2" cy="104.4" r=".46"/>
<circle cx="33" cy="28.2" r=".46"/>
<circle cx="34.3" cy="25.6" r=".46"/>
<circle cx="35.6" cy="23.1" r=".46"/>
<circle cx="240" cy="126" r=".46"/>
<circle cx="259.1" cy="134.9" r=".46"/>
<circle cx="199.4" cy="142.5" r=".46"/>
<circle cx="207" cy="142.5" r=".46"/>
<circle cx="194.3" cy="142.5" r=".46"/>
<circle cx="196.8" cy="150.1" r=".46"/>
<circle cx="215.9" cy="117.1" r=".46"/>
<circle cx="213.4" cy="117.1" r=".46"/>
<circle cx="226.1" cy="126" r=".46"/>
<circle cx="227.3" cy="126" r=".46"/>
<circle cx="215.9" cy="126" r=".46"/>
<circle cx="240" cy="117.1" r=".46"/>
<circle cx="243.8" cy="117.1" r=".46"/>
<circle cx="246.4" cy="117.1" r=".46"/>
<circle cx="260.3" cy="156.5" r=".46"/>
<circle cx="264.2" cy="156.5" r=".46"/>
<circle cx="256.5" cy="145" r=".46"/>
<circle cx="268" cy="145" r=".46"/>
<circle cx="273" cy="145" r=".46"/>
<circle cx="264.2" cy="145" r=".46"/>
<circle cx="48.3" cy="180.6" r=".46"/>
<circle cx="40.6" cy="167.9" r=".46"/>
<circle cx="53.3" cy="165.3" r=".46"/>
<circle cx="53.3" cy="180.6" r=".46"/>
<circle cx="62.2" cy="115.8" r=".46"/>
<circle cx="64.8" cy="141.2" r=".46"/>
<circle cx="48.3" cy="162.8" r=".46"/>
<circle cx="43.2" cy="160.3" r=".46"/>
<circle cx="68.6" cy="183.1" r=".46"/>
<circle cx="68.6" cy="185.7" r=".46"/>
<circle cx="82.5" cy="151.4" r=".46"/>
<circle cx="96.5" cy="165.3" r=".46"/>
</g>
<g fill="#000084" stroke="#000084" stroke-width=".18">
<circle cx="85.1" cy="44.7" r=".46"/>
<circle cx="86.4" cy="23.1" r=".46"/>
</g>
<text font-size="2.8" fill="#840000" x="178" y="190.6">Title:</text>
<g font-size="2.1" fill="#840000">
<text x="178" y="184">Sheet: /</text>
<text x="178" y="186.7">File: flipdot-interface.kicad_sch</text>
<text x="178" y="196.9">KiCad E.D.A. kicad (5.99.0-13276-g0b59246279)</text>
<text x="178" y="194.1">Size: A4</text>
<text x="200" y="194.1">Date:</text>
<text x="263" y="194.1">Rev:</text>
<text x="263" y="196.9">Id: 1/4</text>
</g>
<g font-size="1.8" fill="#840000">
<text x="35" y="11.9">1</text>
<text x="85" y="11.9">2</text>
<text x="135" y="11.9">3</text>
<text x="185" y="11.9">4</text>
<text x="235" y="11.9">5</text>
<text x="285" y="11.9">6</text>
<text x="110.6" y="29.2">1</text>
<text x="119.5" y="29.2">2</text>
<text x="10.3" y="35.9">A</text>
<text x="110.6" y="31.7">3</text>
<text x="110.6" y="34.3">5</text>
<text x="119.5" y="31.7">4</text>
<text x="119.5" y="34.3">6</text>
<text x="285.3" y="35.9">A</text>
<text x="110.1" y="41.9">11</text>
<text x="110.6" y="36.8">7</text>
<text x="110.6" y="39.4">9</text>
<text x="119" y="39.4">10</text>
<text x="119" y="41.9">12</text>
<text x="119.5" y="36.8">8</text>
<text x="110.1" y="44.4">13</text>
<text x="110.1" y="47">15</text>
<text x="119" y="44.4">14</text>
<text x="119" y="47">16</text>
<text x="110.1" y="49.5">17</text>
<text x="110.1" y="52.1">19</text>
<text x="119" y="49.5">18</text>
<text x="119" y="52.1">20</text>
<text x="110.1" y="54.6">21</text>
<text x="110.1" y="57.1">23</text>
<text x="110.1" y="59.7">25</text>
<text x="119" y="54.6">22</text>
<text x="119" y="57.1">24</text>
<text x="119" y="59.7">26</text>
<text x="110.1" y="62.2">27</text>
<text x="110.1" y="64.8">29</text>
<text x="119" y="62.2">28</text>
<text x="119" y="64.8">30</text>
<text x="110.1" y="67.3">31</text>
<text x="110.1" y="69.8">33</text>
<text x="119" y="67.3">32</text>
<text x="119" y="69.8">34</text>
<text x="110.1" y="72.4">35</text>
<text x="110.1" y="74.9">37</text>
<text x="110.1" y="77.5">39</text>
<text x="119" y="72.4">36</text>
<text x="119" y="74.9">38</text>
<text x="119" y="77.5">40</text>
<text x="110.1" y="80">41</text>
<text x="110.1" y="82.5">43</text>
<text x="119" y="80">42</text>
<text x="119" y="82.5">44</text>
<text x="10.3" y="85.9">B</text>
<text x="110.1" y="85.1">45</text>
<text x="110.1" y="87.6">47</text>
<text x="119" y="85.1">46</text>
<text x="119" y="87.6">48</text>
<text x="285.3" y="85.9">B</text>
<text x="110.1" y="90.2">49</text>
<text x="110.1" y="92.7">51</text>
<text x="110.1" y="95.2">53</text>
<text x="119" y="90.2">50</text>
<text x="119" y="92.7">52</text>
<text x="119" y="95.2">54</text>
<text x="110.1" y="97.8">55</text>
<text x="110.1" y="100.3">57</text>
<text x="119" y="97.8">56</text>
<text x="119" y="100.3">58</text>
<text x="110.1" y="102.9">59</text>
<text x="119" y="102.9">60</text>
<text x="111.3" y="108.5">1</text>
<text x="111.3" y="111">1</text>
<text x="111.3" y="113.5">1</text>
<text x="116.3" y="108.5">2</text>
<text x="116.3" y="111">2</text>
<text x="116.3" y="113.5">2</text>
<text x="111.3" y="118.6">1</text>
<text x="111.3" y="116.1">1</text>
<text x="116.3" y="118.6">2</text>
<text x="116.3" y="116.1">2</text>
<text x="220.5" y="116.8">3</text>
<text x="233.2" y="116.8">2</text>
<text x="52.2" y="125.7">1</text>
<text x="61.1" y="125.7">2</text>
<text x="94.1" y="125.7">1</text>
<text x="103" y="125.7">2</text>
<text x="111.3" y="121.2">1</text>
<text x="116.3" y="121.2">2</text>
<text x="227.1" y="123.9" transform="rotate(-90 227.1 123.9)">1</text>
<text x="52.2" y="128.3">3</text>
<text x="52.2" y="130.8">5</text>
<text x="61.1" y="128.3">4</text>
<text x="61.1" y="130.8">6</text>
<text x="94.1" y="128.3">3</text>
<text x="94.1" y="130.8">5</text>
<text x="103" y="128.3">4</text>
<text x="103" y="130.8">6</text>
<text x="10.3" y="135.9">C</text>
<text x="52.2" y="133.3">7</text>
<text x="52.2" y="135.9">9</text>
<text x="60.6" y="135.9">10</text>
<text x="61.1" y="133.3">8</text>
<text x="94.1" y="133.3">7</text>
<text x="94.1" y="135.9">9</text>
<text x="102.5" y="135.9">10</text>
<text x="103" y="133.3">8</text>
<text x="262.4" y="134.6">3</text>
<text x="270" y="137.2">2</text>
<text x="285.3" y="135.9">C</text>
<text x="51.7" y="138.4">11</text>
<text x="60.6" y="138.4">12</text>
<text x="93.6" y="138.4">11</text>
<text x="102.5" y="138.4">12</text>
<text x="217.9" y="142.2">5</text>
<text x="235.7" y="142.2">1</text>
<text x="262.4" y="139.7">1</text>
<text x="177.9" y="148.6">1</text>
<text x="217.9" y="147.3">4</text>
<text x="235.7" y="147.3">3</text>
<text x="235.7" y="144.8">6</text>
<text x="177.9" y="151.1">2</text>
<text x="177.9" y="153.7">3</text>
<text x="227.1" y="151.9" transform="rotate(-90 227.1 151.9)">2</text>
<text x="71.9" y="160">2</text>
<text x="82.3" y="156.2" transform="rotate(-90 82.3 156.2)">20</text>
<text x="91.7" y="160">18</text>
<text x="177.9" y="156.2">4</text>
<text x="71.9" y="162.6">4</text>
<text x="71.9" y="165.1">6</text>
<text x="71.9" y="167.6">8</text>
<text x="91.7" y="167.6">12</text>
<text x="91.7" y="165.1">14</text>
<text x="91.7" y="162.6">16</text>
<text x="71.4" y="172.7">15</text>
<text x="71.4" y="170.2">17</text>
<text x="92.2" y="170.2">3</text>
<text x="92.2" y="172.7">5</text>
<text x="71.4" y="177.8">11</text>
<text x="71.4" y="175.3">13</text>
<text x="92.2" y="175.3">7</text>
<text x="92.2" y="177.8">9</text>
<text x="10.3" y="185.9">D</text>
<text x="71.4" y="185.4">19</text>
<text x="71.9" y="182.9">1</text>
<text x="285.3" y="185.9">D</text>
<text x="82.3" y="191.7" transform="rotate(-90 82.3 191.7)">10</text>
<text x="35" y="199.9">1</text>
<text x="85" y="199.9">2</text>
<text x="135" y="199.9">3</text>
<text x="185" y="199.9">4</text>
<text x="235" y="199.9">5</text>
<text x="285" y="199.9">6</text>
</g>
<g font-size="1.8">
<text x="21.6" y="22.8">ROW_DI</text>
<text x="21.6" y="25.4">SCK</text>
<text x="21.6" y="27.9">LE</text>
<text x="88.9" y="29.2">ROW_P0</text>
<text x="123.2" y="29.2">ROW_P1</text>
<text x="21.6" y="30.5">~{ROW_P_OE}</text>
<text x="73.7" y="30.5">DO_P</text>
<text x="88.9" y="31.7">ROW_P2</text>
<text x="88.9" y="34.3">ROW_P4</text>
<text x="123.2" y="31.7">ROW_P3</text>
<text x="123.2" y="34.3">ROW_P5</text>
<text x="88.9" y="39.4">ROW_P8</text>
<text x="88.9" y="41.9">ROW_P10</text>
<text x="88.9" y="36.8">ROW_P6</text>
<text x="123.2" y="36.8">ROW_P7</text>
<text x="123.2" y="39.4">ROW_P9</text>
<text x="123.2" y="41.9">ROW_P11</text>
<text x="88.9" y="47">ROW_P14</text>
<text x="88.9" y="44.4">ROW_P12</text>
<text x="123.2" y="44.4">ROW_P13</text>
<text x="123.2" y="47">ROW_P15</text>
<text x="21.6" y="52.1">~{ROW_N_OE}</text>
<text x="88.9" y="52.1">ROW_P18</text>
<text x="88.9" y="49.5">ROW_P16</text>
<text x="123.2" y="49.5">ROW_P17</text>
<text x="88.9" y="54.6">ROW_N0</text>
<text x="88.9" y="59.7">ROW_N4</text>
<text x="88.9" y="57.1">ROW_N2</text>
<text x="123.2" y="54.6">ROW_N1</text>
<text x="123.2" y="57.1">ROW_N3</text>
<text x="123.2" y="59.7">ROW_N5</text>
<text x="29.2" y="64.8">DI</text>
<text x="67.3" y="64.8">ROW_DI</text>
<text x="88.9" y="62.2">ROW_N6</text>
<text x="88.9" y="64.8">ROW_N8</text>
<text x="123.2" y="62.2">ROW_N7</text>
<text x="123.2" y="64.8">ROW_N9</text>
<text x="29.2" y="67.3">LE</text>
<text x="29.2" y="69.8">SCK</text>
<text x="67.3" y="69.8">~{ROW_P_OE}</text>
<text x="88.9" y="67.3">ROW_N10</text>
<text x="88.9" y="69.8">ROW_N12</text>
<text x="123.2" y="69.8">ROW_N13</text>
<text x="123.2" y="67.3">ROW_N11</text>
<text x="29.2" y="72.4">~{ROW_OE}</text>
<text x="67.3" y="77.5">COL_A1</text>
<text x="67.3" y="74.9">COL_A0</text>
<text x="67.3" y="72.4">~{ROW_N_OE}</text>
<text x="88.9" y="77.5">ROW_N18</text>
<text x="88.9" y="72.4">ROW_N14</text>
<text x="88.9" y="74.9">ROW_N16</text>
<text x="123.2" y="74.9">ROW_N17</text>
<text x="123.2" y="72.4">ROW_N15</text>
<text x="67.3" y="80">COL_A2</text>
<text x="67.3" y="82.5">COL_B0</text>
<text x="88.9" y="82.5">J1_P43</text>
<text x="123.2" y="80">J1_P42</text>
<text x="67.3" y="87.6">COL_D</text>
<text x="67.3" y="85.1">COL_B1</text>
<text x="88.9" y="87.6">COL_D</text>
<text x="123.2" y="87.6">COL_A0</text>
<text x="67.3" y="90.2">MODULE_A0</text>
<text x="67.3" y="92.7">MODULE_A1</text>
<text x="88.9" y="90.2">COL_A1</text>
<text x="88.9" y="92.7">COL_B0</text>
<text x="88.9" y="95.2">MODULE_A0</text>
<text x="123.2" y="95.2">MODULE_A1</text>
<text x="123.2" y="92.7">COL_B1</text>
<text x="123.2" y="90.2">COL_A2</text>
<text x="88.9" y="100.3">MODULE_A4</text>
<text x="88.9" y="97.8">MODULE_A2</text>
<text x="123.2" y="97.8">MODULE_A3</text>
<text x="123.2" y="100.3">MODULE_A5</text>
<text x="68.6" y="104.1">J1_P42</text>
<text x="88.9" y="102.9">MODULE_A6</text>
<text x="90.2" y="106.7">MODULE_A2</text>
<text x="123.2" y="102.9">MODULE_A7</text>
<text x="90.2" y="109.2">MODULE_A3</text>
<text x="90.2" y="111.7">MODULE_A4</text>
<text x="68.6" y="115.6">J1_P43</text>
<text x="90.2" y="114.3">MODULE_A5</text>
<text x="90.2" y="116.8">MODULE_A6</text>
<text x="90.2" y="119.4">MODULE_A7</text>
<text x="38.1" y="125.7">DI_LV</text>
<text x="64.8" y="125.7">SCK_LV</text>
<text x="80" y="125.7">DO</text>
<text x="106.7" y="125.7">SCK_OUT</text>
<text x="26.7" y="130.8">DO</text>
<text x="38.1" y="128.3">LE_LV</text>
<text x="64.8" y="128.3">~{ROW_OE}_LV</text>
<text x="80" y="128.3">LE_OUT</text>
<text x="106.7" y="128.3">~{ROW_OE}_OUT</text>
<text x="121.9" y="130.8">DI_x</text>
<text x="121.9" y="133.3">DO_P</text>
<text x="151.1" y="132.1">DO_LV_SEL</text>
<text x="238.8" y="134.6">VREG_BOOST</text>
<text x="25.4" y="160">SCK_LV</text>
<text x="99.1" y="157.5">DI_x</text>
<text x="111.8" y="160">SCK</text>
<text x="25.4" y="167.6">~{ROW_OE}_LV</text>
<text x="25.4" y="162.5">LE_LV</text>
<text x="25.4" y="165.1">DI_LV</text>
<text x="111.8" y="167.6">~{ROW_OE}</text>
<text x="111.8" y="165.1">DI</text>
<text x="111.8" y="162.5">LE</text>
<text x="58.4" y="172.7">LE</text>
<text x="58.4" y="170.2">SCK</text>
<text x="111.8" y="170.2">SCK_OUT</text>
<text x="111.8" y="172.7">LE_OUT</text>
<text x="58.4" y="175.2">DO_LV_SEL</text>
<text x="58.4" y="177.8">~{ROW_OE}</text>
<text x="111.8" y="175.2">DO</text>
<text x="111.8" y="177.8">~{ROW_OE}_OUT</text>
</g>
<g font-size="1.8" fill="#008484">
<text x="40.5" y="19.5">Row Drivers Positive</text>
<text x="105.5" y="27.6">Conn_02x30_Odd_Even</text>
<text x="114.6" y="24.9">J1</text>
<text x="40.5" y="41.1">Row Drivers Negative</text>
<text x="40.7" y="61.4">Digital Pin Drivers</text>
<text x="100.2" y="80.9">GND</text>
<text x="138.5" y="83.4">VS</text>
<text x="100.4" y="86">VCC</text>
<text x="138.5" y="86">GND</text>
<text x="51.1" y="101.2">R83</text>
<text x="56.8" y="101.2">0R (dnp)</text>
<text x="44.5" y="106.3">VCC</text>
<text x="45.9" y="103.8">VS</text>
<text x="121.6" y="107.6">JP1</text>
<text x="126.4" y="107.6">SolderJumper_2_Bridged</text>
<text x="51.1" y="112.6">R85</text>
<text x="51.1" y="108.8">R84</text>
<text x="56.8" y="112.6">0R (dnp)</text>
<text x="56.8" y="108.8">0R (dnp)</text>
<text x="121.6" y="110.1">JP2</text>
<text x="121.6" y="112.6">JP3</text>
<text x="126.4" y="110.1">SolderJumper_2_Bridged</text>
<text x="126.4" y="112.6">SolderJumper_2_Bridged</text>
<text x="225.7" y="111.9">U15</text>
<text x="244.3" y="112.8">+3V3</text>
<text x="44.5" y="117.7">VCC</text>
<text x="45.9" y="115.2">VS</text>
<text x="121.6" y="117.7">JP5</text>
<text x="121.6" y="115.2">JP4</text>
<text x="126.4" y="117.7">SolderJumper_2_Bridged</text>
<text x="126.4" y="115.2">SolderJumper_2_Bridged</text>
<text x="205.7" y="119.4">C9</text>
<text x="215.3" y="115.2">VCC</text>
<text x="222.5" y="117.7">VI</text>
<text x="222.9" y="114.6">AP1117-33</text>
<text x="229.6" y="117.7">VO</text>
<text x="51.1" y="120.3">R86</text>
<text x="56.2" y="123.9">J2</text>
<text x="56.8" y="120.3">0R (dnp)</text>
<text x="98.1" y="123.9">J4</text>
<text x="121.6" y="120.3">JP6</text>
<text x="123" y="124.1">GND</text>
<text x="126.4" y="120.3">SolderJumper_2_Bridged</text>
<text x="204.7" y="123.4">100n</text>
<text x="218.4" y="120.6">C16</text>
<text x="218.4" y="123.4">10u</text>
<text x="228" y="121.9" transform="rotate(-90 228 121.9)">GND</text>
<text x="233.9" y="123.4">100n</text>
<text x="235" y="120.6">C17</text>
<text x="246.3" y="120.6">C18</text>
<text x="246.3" y="123.4">10u</text>
<text x="33.4" y="130.4">R108</text>
<text x="135.1" y="129.2">R105</text>
<text x="141.9" y="129.2">0R (dnp)</text>
<text x="220.8" y="129.2">GND</text>
<text x="261.1" y="131.8">SOT23 A-C-K</text>
<text x="33.8" y="134.2">0R (dnp)</text>
<text x="41.7" y="136.8">GND</text>
<text x="68.6" y="136.8">GND</text>
<text x="83.7" y="136.8">GND</text>
<text x="110.5" y="136.8">GND</text>
<text x="135.1" y="136.8">R106</text>
<text x="141.9" y="136.8">0R (dnp)</text>
<text x="230.8" y="135.3">U14</text>
<text x="268.9" y="134.1">D20</text>
<text x="121.3" y="139.5">VCC</text>
<text x="195.6" y="140.6">VS</text>
<text x="220.2" y="143.1">VIN</text>
<text x="228.2" y="143.1">BOOST</text>
<text x="228.6" y="138.1">LM2734Y</text>
<text x="249.2" y="143.1">L1</text>
<text x="253.1" y="143.1">L_Small</text>
<text x="254.3" y="138">C13</text>
<text x="280.1" y="143.1">VCC</text>
<text x="42.6" y="148.4">VCC</text>
<text x="47.1" y="144.5">Conn_02x06_Odd_Even</text>
<text x="83.9" y="144.5">Conn_02x06_Odd_Even</text>
<text x="84.5" y="149.7">VCC</text>
<text x="107.1" y="144.4">R107</text>
<text x="114" y="144.4">0R (dnp)</text>
<text x="162" y="146.9">VCC</text>
<text x="171.5" y="146.9">VS</text>
<text x="186.9" y="148.8">100n</text>
<text x="188" y="144.8">C11</text>
<text x="201.9" y="146">C12</text>
<text x="201.9" y="148.8">10u</text>
<text x="207.6" y="145.2">R91</text>
<text x="213.2" y="145.2">10k</text>
<text x="220.2" y="148.2">EN</text>
<text x="228" y="149.6" transform="rotate(-90 228 149.6)">GND</text>
<text x="231.6" y="145.7">SW</text>
<text x="232.1" y="148.2">FB</text>
<text x="244.4" y="148.2">SS1P3L</text>
<text x="35.1" y="153.6">R96</text>
<text x="67.1" y="152">GND</text>
<text x="70.8" y="155.8">C10</text>
<text x="75.5" y="155.8">100n</text>
<text x="87.3" y="154.1">U13</text>
<text x="102.2" y="150.2">R87</text>
<text x="102.2" y="152.8">R88</text>
<text x="102.2" y="155.3">R89</text>
<text x="107.5" y="150.2">68R</text>
<text x="107.5" y="152.8">68R</text>
<text x="107.5" y="155.3">68R</text>
<text x="183.8" y="152.4">J3</text>
<text x="191.6" y="153.3">GND</text>
<text x="222.1" y="155.8">GND</text>
<text x="236.1" y="154.6">GND</text>
<text x="244.7" y="150.7">D21</text>
<text x="258" y="153.9">100n</text>
<text x="259.2" y="151.1">C14</text>
<text x="270.4" y="151.1">C15</text>
<text x="270.5" y="153.9">10u</text>
<text x="35.1" y="156.4">10k</text>
<text x="75.4" y="160.9">1A0</text>
<text x="83.2" y="162" transform="rotate(-90 83.2 162)">VCC</text>
<text x="84.6" y="156.9">74HCT244</text>
<text x="86.5" y="160.9">1Y0</text>
<text x="178.3" y="160.2">Screw_Terminal_01x04</text>
<text x="262.7" y="159.6">GND</text>
<text x="75.4" y="163.4">1A1</text>
<text x="75.4" y="166">1A2</text>
<text x="86.5" y="166">1Y2</text>
<text x="86.5" y="163.4">1Y1</text>
<text x="175.9" y="165.5" transform="rotate(-90 175.9 165.5)">GND</text>
<text x="247.4" y="165.2">10k</text>
<text x="247.5" y="162.7">150k</text>
<text x="252.7" y="162.7">R92</text>
<text x="252.7" y="165.2">R93</text>
<text x="75.4" y="173.6">2A1</text>
<text x="75.4" y="171.1">2A0</text>
<text x="75.4" y="168.5">1A3</text>
<text x="86.5" y="168.5">1Y3</text>
<text x="86.5" y="171.1">2Y0</text>
<text x="86.5" y="173.6">2Y1</text>
<text x="152.4" y="172.3">VS</text>
<text x="156.9" y="172.3">VCC</text>
<text x="166.8" y="172.5">+3V3</text>
<text x="75.4" y="178.7">2A3</text>
<text x="75.4" y="176.1">2A2</text>
<text x="86.5" y="176.1">2Y2</text>
<text x="86.5" y="178.7">2Y3</text>
<text x="145.6" y="177.8">R94</text>
<text x="157" y="177.8">R95</text>
<text x="167.2" y="177.8">R79</text>
<text x="42.7" y="184.1">R97</text>
<text x="47.8" y="184.1">R98</text>
<text x="52.9" y="184.1">R99</text>
<text x="75.4" y="183.8">1OE</text>
<text x="101.1" y="184.5">R102</text>
<text x="101.1" y="182">R101</text>
<text x="107.5" y="184.5">68R</text>
<text x="107.5" y="182">68R</text>
<text x="145.5" y="180.6">1k</text>
<text x="156.9" y="180.6">1k</text>
<text x="167.1" y="180.6">1k</text>
<text x="41.5" y="186.9">10k</text>
<text x="46.6" y="186.9">10k</text>
<text x="51.6" y="186.9">10k</text>
<text x="63.3" y="188.8">GND</text>
<text x="75.4" y="186.3">2OE</text>
<text x="83.2" y="187.7" transform="rotate(-90 83.2 187.7)">GND</text>
<text x="101.1" y="187.1">R103</text>
<text x="101.1" y="189.6">R104</text>
<text x="107.5" y="187.1">68R</text>
<text x="107.5" y="189.6">68R</text>
<text x="143.9" y="189.6">LED</text>
<text x="145.5" y="186.9">D22</text>
<text x="155.4" y="189.6">LED</text>
<text x="156.9" y="186.9">D23</text>
<text x="165.5" y="189.6">LED</text>
<text x="167.1" y="186.9">D24</text>
<text x="77.3" y="196.5">GND</text>
<text x="151" y="196.5">GND</text>
<text x="156" y="195.2">GND</text>
<text x="166.2" y="195.2">GND</text>
</g>
<g font-size="1.8" fill="#848400">
<text x="40.7" y="23.7">ROW_P_DI</text>
<text x="40.7" y="28.8">ROW_P_LE</text>
<text x="40.7" y="26.3">ROW_P_SCK</text>
<text x="40.5" y="35.5">File: drv_pos.kicad_sch</text>
<text x="40.7" y="31.4">~{ROW_P_OE}ROW_P_DO</text>
<text x="40.7" y="45.3">ROW_N_DI</text>
<text x="40.7" y="47.9">ROW_N_SCK</text>
<text x="40.7" y="53">~{ROW_N_OE}ROW_N_DO</text>
<text x="40.7" y="50.4">ROW_N_LE</text>
<text x="40.5" y="57.1">File: drv_neg.kicad_sch</text>
<text x="40.7" y="65.7">DI</text>
<text x="57.6" y="65.7">ROW_DI</text>
<text x="40.7" y="68.2">LE</text>
<text x="40.7" y="70.7">SCK</text>
<text x="53.3" y="70.7">~{ROW_P_OE}</text>
<text x="40.7" y="73.3">~{ROW_OE}</text>
<text x="53.2" y="73.3">~{ROW_N_OE}</text>
<text x="57.7" y="75.8">COL_A0</text>
<text x="57.7" y="78.4">COL_A1</text>
<text x="57.7" y="83.4">COL_B0</text>
<text x="57.7" y="80.9">COL_A2</text>
<text x="57.7" y="86">COL_B1</text>
<text x="58.7" y="88.5">COL_D</text>
<text x="53.8" y="93.6">MODULE_A1</text>
<text x="53.8" y="91.1">MODULE_A0</text>
<text x="40.8" y="97.7">File: drv_digital.kicad_sch</text>
</g>
<g font-size="1.8" fill="#000084">
<text x="51.8" y="23.7">ROW_P[0..18]</text>
<text x="51.7" y="45.3">ROW_N[0..18]</text>
</g>
<g font-size="1.8" fill="#0000c2">
<text x="91.4" y="20.3">ROW_N[0..18]</text>
<text x="91.4" y="22.8">ROW_P[0..18]</text>
<text x="15.2" y="163.8">Input</text>
<text x="118.1" y="184.6">Output</text>
<text x="118.1" y="186.7">(potentially to chain)</text>
</g>
<g font-size="1.8" fill="#008400">
<text x="246.8" y="138">100n</text>
<text x="238.8" y="144.8">VREG_SW</text>
<text x="239.3" y="158.7">VREG_FB</text>
</g>
</svg>
